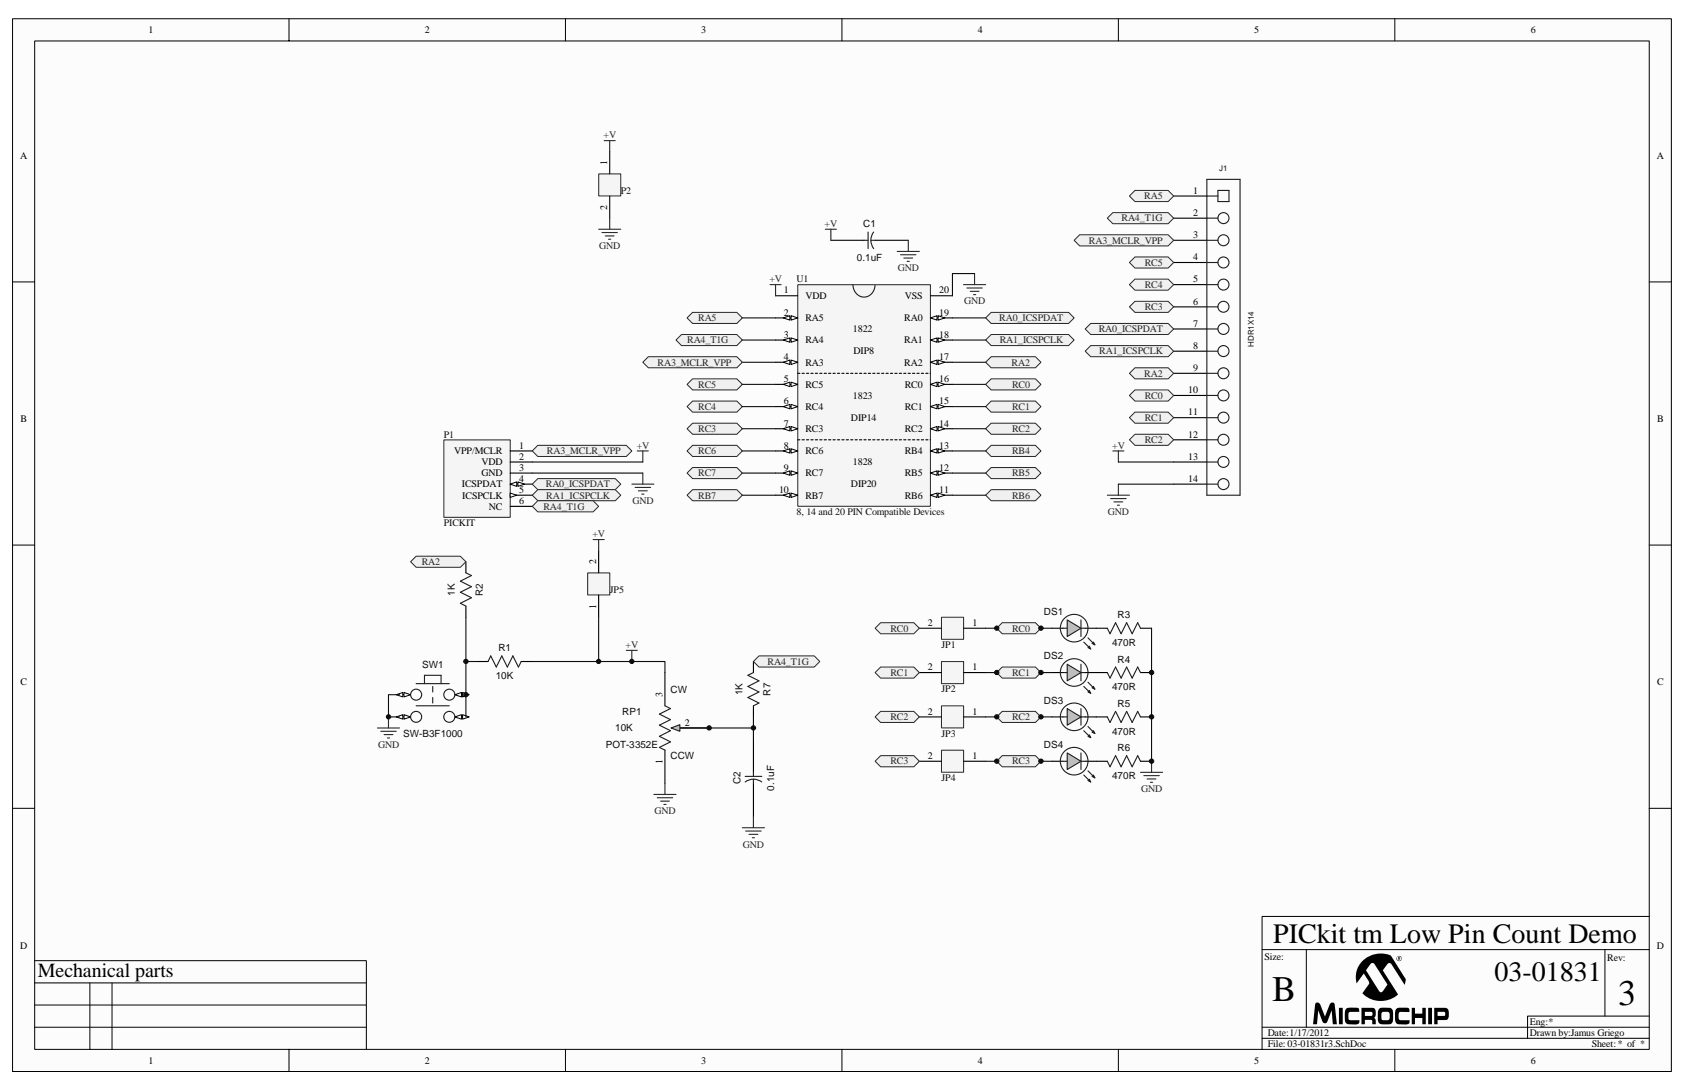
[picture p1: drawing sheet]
<svg xmlns="http://www.w3.org/2000/svg" width="432mm" height="279mm" viewBox="0 0 432 279" stroke-linecap="round" stroke-linejoin="round" font-family="sans-serif">
<path d="M3.2 4.8h425.4v269.9h-425.4z" fill="#fcfcfc"/>
<path d="M3.2 4.8h425.4v269.9h-425.4z" fill="none" stroke="#000" stroke-width=".26"/>
<path d="M8.9 10.5h414v258.5h-414z" fill="#fcfcfc"/>
<g fill="none" stroke="#000" stroke-width=".26">
<path d="M8.9 10.5h414v258.5h-414zM74.1 4.8v5.7M145 4.8v5.7M215.9 4.8v5.7M286.8 4.8v5.7M357.7 4.8v5.7M3.2 72.3h5.7M422.9 72.3h5.6M3.2 139.7h5.7M422.9 139.7h5.6M3.2 207.2h5.7M422.9 207.2h5.6"/>
<path d="M422.9 234.9h-99.3v34.1M8.9 246.3h85v22.7M8.9 257.6h85M8.9 251.9h85M23.1 251.9v17.1M28.7 251.9v17.1M323.6 243.4h99.3M335 243.4v19.9M411.5 243.4v17.1M8.9 263.3h85M74.1 269v5.7M145 269v5.7"/>
<path d="M215.9 269v5.7M286.8 269v5.7M323.6 263.3h99.3M323.6 266.1h99.3M357.7 269v5.7M422.9 260.5h-31.2v5.6"/>
</g>
<path d="M358.1 245.7a.68 .68 0 0 1 1.3 0 .68 .68 0 0 1-1.3 0zM367.7 258.3h2.8a1.3 1.3 0 0 1 1 1.8v.4a.93 .93 0 0 1-.8 1h-2.1v1.1h-.9zM366.2 258.3h1v4.3h-1zM349.1 246.6a6.7 6.7 0 0 1 7.5-1.7l3.9 6.1-.3 1.5-3.6-5.6h-.6l-1.4 1.8 3.9 6.2a6.6 6.6 0 0 1-9.2-.3l1.8-2.6-.2-.5-1.2-2-1.8 2.6a5.9 5.9 0 0 1 1.2-5.5zM362 258.3h.8v1.5h1.9v-1.5h.9v4.3h-.9v-1.7h-1.9v1.7h-.8zM358.1 258.6l.6-.3h1.9a.63 .63 0 0 1 .8 .6v.5h-2.4l-.4 .6 .2 1.4 2.6 .1v.7a4.2 4.2 0 0 1-3.1 .3 2.87 2.87 0 0 1-.6-2.9zM353.7 258.5a5.2 5.2 0 0 1 3.2 .2l.3 .8v1.8l-.4 1a2.95 2.95 0 0 1-2.2 .3 1.1 1.1 0 0 1-1.3-1.2v-1.9zM349.1 258.3h2.8a1.42 1.42 0 0 1 .8 2l-.4 .6 .4 .6 .1 1.1h-.9v-.9l-.4-.3h-1.5v1.2h-.9zM345.2 258.6l.5-.3a3.7 3.7 0 0 1 2.7 .3l.1 .8h-2.2a1.44 1.44 0 0 0-.4 2l2.7 .1v.5a2 2 0 0 1-2.4 .6 1.18 1.18 0 0 1-1.4-1.6l.1-1.8zM343.3 258.3h1v4.3h-1zM337.4 257.1l.6-.1 .4 .3 1.3 3.3 1.2-3.1a.7 .7 0 0 1 1.2-.3l.7 5.4h-1l-.3-3.6-1.1 2.8a.67 .67 0 0 1-.7 .5 .67 .67 0 0 1-.6-.5l-1.1-2.8-.3 3.6h-1zM358.2 245.7a.57 .57 0 0 0 1.1 0 .57 .57 0 0 0-1.1 0zM368.6 259.4v1h1.7a.61 .61 0 0 0-.1-1zM351.6 246.9l-1.4 1.8 3.3 5.2 .5 .5 .3-.1 1.5-1.9-3.3-5.2-.3-.3zM354.3 259.6v1.7l.4 .2h1.1a.64 .64 0 0 0 .5-.8v-.9l-.3-.4h-1.3zM350 259.4v1h1.6a.55 .55 0 0 0 .3-.5 .55 .55 0 0 0-.4-.5zM358.5 245.3l.5 .1-.2 .4 .3 .3-.4-.3-.2 .3zM358.6 245.4v.3l.3-.1v-.2z" fill="#000"/>
<path d="M113.8 112.8h17v19.8h-17z" fill="#f5f5f5"/>
<path d="M113.8 112.8h17v19.8h-17z" fill="none" stroke="#262626" stroke-width=".26"/>
<path d="M130.8 115.6h5.7M130.8 118.4h5.7M130.8 121.3h5.7M130.8 124.1h5.7" fill="none" stroke="#000" stroke-width=".28"/>
<g fill="#fcfcfc" stroke="#000" stroke-width=".26">
<path d="M130.8 124.1l1.7-.6v1.2z"/>
<path d="M132.8 123.5l1.7 .6-1.7 .6z"/>
</g>
<path d="M130.8 126.9h5.7" fill="none" stroke="#000" stroke-width=".28"/>
<path d="M130.8 126.4l1.7 .5-1.7 .6z" fill="#fcfcfc" stroke="#000" stroke-width=".26"/>
<path d="M130.8 129.8h5.7" fill="none" stroke="#000" stroke-width=".28"/>
<path d="M204.6 73h34v56.8h-34z" fill="#f5f5f5"/>
<path d="M204.6 73h34v56.8h-34z" fill="none" stroke="#262626" stroke-width=".26"/>
<path d="M198.9 75.8h5.6M198.9 81.5h5.6" fill="none" stroke="#000" stroke-width=".28"/>
<g fill="#fcfcfc" stroke="#000" stroke-width=".26">
<path d="M202.8 80.9l1.7 .6-1.7 .6z"/>
<path d="M200.9 81.5l1.6-.6v1.2z"/>
</g>
<path d="M198.9 87.2h5.6" fill="none" stroke="#000" stroke-width=".28"/>
<g fill="#fcfcfc" stroke="#000" stroke-width=".26">
<path d="M202.8 86.6l1.7 .6-1.7 .5z"/>
<path d="M200.9 87.2l1.6-.6v1.1z"/>
</g>
<path d="M198.9 92.9h5.6" fill="none" stroke="#000" stroke-width=".28"/>
<g fill="#fcfcfc" stroke="#000" stroke-width=".26">
<path d="M202.8 92.3l1.7 .6-1.7 .5z"/>
<path d="M200.9 92.9l1.6-.6v1.1z"/>
</g>
<path d="M198.9 98.5h5.6" fill="none" stroke="#000" stroke-width=".28"/>
<g fill="#fcfcfc" stroke="#000" stroke-width=".26">
<path d="M202.8 98l1.7 .5-1.7 .6z"/>
<path d="M200.9 98.5l1.6-.5v1.1z"/>
</g>
<path d="M198.9 104.2h5.6" fill="none" stroke="#000" stroke-width=".28"/>
<g fill="#fcfcfc" stroke="#000" stroke-width=".26">
<path d="M202.8 103.7l1.7 .5-1.7 .6z"/>
<path d="M200.9 104.2l1.6-.5v1.1z"/>
</g>
<path d="M198.9 109.9h5.6" fill="none" stroke="#000" stroke-width=".28"/>
<g fill="#fcfcfc" stroke="#000" stroke-width=".26">
<path d="M202.8 109.3l1.7 .6-1.7 .6z"/>
<path d="M200.9 109.9l1.6-.6v1.2z"/>
</g>
<path d="M198.9 115.6h5.6" fill="none" stroke="#000" stroke-width=".28"/>
<g fill="#fcfcfc" stroke="#000" stroke-width=".26">
<path d="M202.8 115l1.7 .6-1.7 .5z"/>
<path d="M200.9 115.6l1.6-.6v1.1z"/>
</g>
<path d="M198.9 121.3h5.6" fill="none" stroke="#000" stroke-width=".28"/>
<g fill="#fcfcfc" stroke="#000" stroke-width=".26">
<path d="M202.8 120.7l1.7 .6-1.7 .5z"/>
<path d="M200.9 121.3l1.6-.6v1.1z"/>
</g>
<path d="M198.9 126.9h5.6" fill="none" stroke="#000" stroke-width=".28"/>
<g fill="#fcfcfc" stroke="#000" stroke-width=".26">
<path d="M202.8 126.4l1.7 .5-1.7 .6z"/>
<path d="M200.9 126.9l1.6-.5v1.1z"/>
</g>
<path d="M238.6 126.9h5.6" fill="none" stroke="#000" stroke-width=".28"/>
<g fill="#fcfcfc" stroke="#000" stroke-width=".26">
<path d="M238.6 126.9l1.7-.5v1.1z"/>
<path d="M240.5 126.4l1.8 .5-1.8 .6z"/>
</g>
<path d="M238.6 121.3h5.6" fill="none" stroke="#000" stroke-width=".28"/>
<g fill="#fcfcfc" stroke="#000" stroke-width=".26">
<path d="M238.6 121.3l1.7-.6v1.1z"/>
<path d="M240.5 120.7l1.8 .6-1.8 .5z"/>
</g>
<path d="M238.6 115.6h5.6" fill="none" stroke="#000" stroke-width=".28"/>
<g fill="#fcfcfc" stroke="#000" stroke-width=".26">
<path d="M238.6 115.6l1.7-.6v1.1z"/>
<path d="M240.5 115l1.8 .6-1.8 .5z"/>
</g>
<path d="M238.6 109.9h5.6" fill="none" stroke="#000" stroke-width=".28"/>
<g fill="#fcfcfc" stroke="#000" stroke-width=".26">
<path d="M238.6 109.9l1.7-.6v1.2z"/>
<path d="M240.5 109.3l1.8 .6-1.8 .6z"/>
</g>
<path d="M238.6 104.2h5.6" fill="none" stroke="#000" stroke-width=".28"/>
<g fill="#fcfcfc" stroke="#000" stroke-width=".26">
<path d="M238.6 104.2l1.7-.5v1.1z"/>
<path d="M240.5 103.7l1.8 .5-1.8 .6z"/>
</g>
<path d="M238.6 98.5h5.6" fill="none" stroke="#000" stroke-width=".28"/>
<g fill="#fcfcfc" stroke="#000" stroke-width=".26">
<path d="M238.6 98.5l1.7-.5v1.1z"/>
<path d="M240.5 98l1.8 .5-1.8 .6z"/>
</g>
<path d="M238.6 92.9h5.6" fill="none" stroke="#000" stroke-width=".28"/>
<g fill="#fcfcfc" stroke="#000" stroke-width=".26">
<path d="M238.6 92.9l1.7-.6v1.1z"/>
<path d="M240.5 92.3l1.8 .6-1.8 .5z"/>
</g>
<path d="M238.6 87.2h5.6" fill="none" stroke="#000" stroke-width=".28"/>
<g fill="#fcfcfc" stroke="#000" stroke-width=".26">
<path d="M238.6 87.2l1.7-.6v1.1z"/>
<path d="M240.5 86.6l1.8 .6-1.8 .5z"/>
</g>
<path d="M238.6 81.5h5.6" fill="none" stroke="#000" stroke-width=".28"/>
<g fill="#fcfcfc" stroke="#000" stroke-width=".26">
<path d="M238.6 81.5l1.7-.6v1.2z"/>
<path d="M240.5 80.9l1.8 .6-1.8 .6z"/>
</g>
<path d="M238.6 75.8h5.6" fill="none" stroke="#000" stroke-width=".28"/>
<path d="M204.5 95.7h34.1M204.5 112.7h34.1" fill="none" stroke="#000" stroke-width=".28" stroke-dasharray=".6 .6"/>
<path d="M218.7 73a2.84 2.84 0 0 0 2.7 3.2 2.84 2.84 0 0 0 3-3" fill="none" stroke="#1c1c1c" stroke-width=".28"/>
<path d="M153.5 44.6h5.7v5.6h-5.7z" fill="#f5f5f5"/>
<path d="M153.5 44.6h5.7v5.6h-5.7z" fill="none" stroke="#262626" stroke-width=".26"/>
<path d="M156.3 38.9v5.7M156.3 50.2v5.7" fill="none" stroke="#000" stroke-width=".28"/>
<path d="M241.4 158.2h5.7v5.7h-5.7z" fill="#f5f5f5"/>
<path d="M241.4 158.2h5.7v5.7h-5.7z" fill="none" stroke="#262626" stroke-width=".26"/>
<path d="M235.7 161h5.7M247.1 161h5.6" fill="none" stroke="#000" stroke-width=".28"/>
<path d="M241.4 169.6h5.7v5.6h-5.7z" fill="#f5f5f5"/>
<path d="M241.4 169.6h5.7v5.6h-5.7z" fill="none" stroke="#262626" stroke-width=".26"/>
<path d="M235.7 172.4h5.7M247.1 172.4h5.6" fill="none" stroke="#000" stroke-width=".28"/>
<path d="M241.4 181h5.7v5.6h-5.7z" fill="#f5f5f5"/>
<path d="M241.4 180.9h5.7v5.7h-5.7z" fill="none" stroke="#262626" stroke-width=".26"/>
<path d="M235.7 183.8h5.7M247.1 183.8h5.6" fill="none" stroke="#000" stroke-width=".28"/>
<path d="M241.4 192.3h5.7v5.7h-5.7z" fill="#f5f5f5"/>
<path d="M241.4 192.3h5.7v5.7h-5.7z" fill="none" stroke="#262626" stroke-width=".26"/>
<g fill="none" stroke="#000" stroke-width=".28">
<path d="M300.9 55.9h8.6M300.9 50.2h8.6M213 61.6h8.6M224.4 61.6h8.5M300.9 73h8.6M300.9 78.7h8.6M300.9 61.6h8.6M300.9 67.3h8.6M300.9 90h8.6M300.9 84.3h8.6M300.9 95.7h8.6M300.9 107.1h8.6"/>
<path d="M300.9 112.7h8.6M300.9 118.4h8.6M300.9 101.4h8.6M300.9 124.1h8.6M119.5 144v2.8M119.5 155.4v2.8M122.3 169.6h2.8M133.6 169.6h2.9M193.2 169.6v2.8M269.7 161h2.9M278.3 161h5.6M281.1 172.4h2.8"/>
<path d="M292.4 161h2.9M292.4 172.4h2.9M193.2 180.9v2.9M193.2 189.4v8.6M235.7 195.1h5.7M247.1 195.1h5.6M281.1 195.1h2.8M281.1 183.8h2.8M292.4 195.1h2.9M292.4 183.8h2.9M193.2 200.8v8.5"/>
</g>
<g fill="none" stroke="#1c1c1c" stroke-width=".28">
<path d="M222.6 59.5v4.2M224 59.5a3.5 3.5 0 0 0 0 4.2M309.5 55.9h2.8M309.5 46h8.5v80.9h-8.5zM309.5 50.2h2.8M312.3 48.8h2.8v2.9h-2.8zM221.6 61.6h1M223.3 61.6h1.1M309.5 78.7h2.8M309.5 67.3h2.8M309.5 73h2.8M309.5 61.6h2.8"/>
<path d="M309.5 90h2.8M309.5 95.7h2.8M309.5 84.3h2.8M309.5 112.7h2.8M309.5 101.4h2.8M309.5 107.1h2.8M309.5 118.4h2.8M309.5 124.1h2.8M119.5 146.8l1.4 .7-2.9 1.5 2.9 1.4-2.9 1.4 2.9 1.4-2.9 1.4 1.5 .8M277.2 158.9v4.3M125.1 169.6l.7-1.5 1.5 2.9 1.4-2.9 1.4 2.9 1.4-2.9 1.4 2.9 .7-1.4M193.2 172.4l-1.4 .7 2.8 1.4-2.8 1.5 2.8 1.4-2.8 1.4 2.8 1.4-1.4 .7"/>
<path d="M277.2 161h1.1M277.9 164.6l1.8 1.7M279 163.5l1.7 1.8M292.4 161l-.7-1.4-1.4 2.9-1.4-2.9-1.4 2.9-1.5-2.9-1.4 2.9-.7-1.5M292.4 172.4l-.7-1.4-1.4 2.8-1.4-2.8-1.4 2.8-1.5-2.8-1.4 2.8-.7-1.4M191.1 199h4.2M193.2 198v1M193.2 199.7v1.1M283.9 183.8l.7 1.4 1.4-2.8 1.5 2.8 1.4-2.8 1.4 2.8 1.4-2.8 .7 1.4M283.9 195.1l.7 1.5 1.4-2.9 1.5 2.9 1.4-2.9 1.4 2.9 1.4-2.9 .7 1.4M191.1 200.4a3.5 3.5 0 0 1 4.2 0"/>
<circle cx="313.7" cy="55.9" r="1.41"/>
<circle cx="313.7" cy="61.6" r="1.41"/>
<circle cx="313.7" cy="73" r="1.41"/>
<circle cx="313.7" cy="67.3" r="1.41"/>
<circle cx="313.7" cy="78.6" r="1.41"/>
<circle cx="313.7" cy="90" r="1.41"/>
<circle cx="313.7" cy="95.7" r="1.41"/>
<circle cx="313.7" cy="84.3" r="1.41"/>
<circle cx="313.7" cy="101.4" r="1.41"/>
<circle cx="313.7" cy="112.7" r="1.41"/>
<circle cx="313.7" cy="107.1" r="1.41"/>
<circle cx="313.7" cy="118.4" r="1.41"/>
<circle cx="313.7" cy="124.1" r="1.41"/>
</g>
<g fill="#c0c0c0" stroke="#1c1c1c" stroke-width=".28">
<path d="M280 164.9l.4-.3 .3 .7z"/>
<path d="M279.3 165.6l.4 .7-.7-.3z"/>
<path d="M273.6 158.9l3.6 2.1-3.6 2.2z"/>
</g>
<g fill="none" stroke="#1c1c1c" stroke-width=".28">
<path d="M272.6 161h1M277.2 172.4h1.1M277.2 170.3v4.2M277.9 176l1.8 1.7M279 174.9l1.7 1.8"/>
<circle cx="275.4" cy="161" r="3.5"/>
</g>
<path d="M269.7 172.4h2.9M278.3 172.4h2.8" fill="none" stroke="#000" stroke-width=".28"/>
<g fill="#c0c0c0" stroke="#1c1c1c" stroke-width=".28">
<path d="M280 176.3l.4-.3 .3 .7z"/>
<path d="M279.3 177l.4 .7-.7-.3z"/>
<path d="M273.6 170.3l3.6 2.1-3.6 2.1z"/>
</g>
<g fill="none" stroke="#1c1c1c" stroke-width=".28">
<path d="M272.6 172.4h1M277.2 183.8h1.1M277.2 181.6v4.3M277.9 187.3l1.8 1.8M279 186.2l1.7 1.8"/>
<circle cx="275.4" cy="172.4" r="3.5"/>
</g>
<path d="M269.7 183.8h2.9M278.3 183.8h2.8" fill="none" stroke="#000" stroke-width=".28"/>
<g fill="#c0c0c0" stroke="#1c1c1c" stroke-width=".28">
<path d="M280 187.7l.4-.4 .3 .7z"/>
<path d="M279.3 188.4l.4 .7-.7-.4z"/>
<path d="M273.6 181.6l3.6 2.2-3.6 2.1z"/>
</g>
<g fill="none" stroke="#1c1c1c" stroke-width=".28">
<path d="M272.6 183.8h1M277.2 195.1h1.1M277.2 193v4.3M277.9 198.7l1.8 1.7M279 197.6l1.7 1.8"/>
<circle cx="275.4" cy="183.7" r="3.5"/>
</g>
<path d="M269.7 195.1h2.9M278.3 195.1h2.8" fill="none" stroke="#000" stroke-width=".28"/>
<g fill="#c0c0c0" stroke="#1c1c1c" stroke-width=".28">
<path d="M280 199l.4-.3 .3 .7z"/>
<path d="M279.3 199.7l.4 .7-.7-.3z"/>
<path d="M273.6 193l3.6 2.1-3.6 2.2z"/>
</g>
<g fill="none" stroke="#1c1c1c" stroke-width=".28">
<path d="M272.6 195.1h1"/>
<circle cx="275.4" cy="195.1" r="3.5"/>
</g>
<path d="M116.6 183.8h2.9" fill="none" stroke="#000" stroke-width=".28"/>
<g fill="#fcfcfc" stroke="#000" stroke-width=".26">
<path d="M116.6 183.8l1.7-.6v1.1z"/>
<path d="M118.6 183.2l1.7 .6-1.7 .5z"/>
</g>
<path d="M116.6 178.1h2.9" fill="none" stroke="#000" stroke-width=".28"/>
<g fill="#fcfcfc" stroke="#000" stroke-width=".26">
<path d="M116.6 178.1l1.7-.6v1.1z"/>
<path d="M118.6 177.5l1.7 .6-1.7 .5z"/>
</g>
<path d="M102.4 183.8h2.9" fill="none" stroke="#000" stroke-width=".28"/>
<g fill="#fcfcfc" stroke="#000" stroke-width=".26">
<path d="M103.6 183.2l1.7 .6-1.7 .5z"/>
<path d="M101.6 183.8l1.7-.6v1.1z"/>
</g>
<path d="M102.4 178.1h2.9" fill="none" stroke="#000" stroke-width=".28"/>
<g fill="#fcfcfc" stroke="#000" stroke-width=".26">
<path d="M103.6 177.5l1.7 .6-1.7 .5z"/>
<path d="M101.6 178.1l1.7-.6v1.1z"/>
</g>
<g fill="none" stroke="#1c1c1c" stroke-width=".28">
<path d="M106.7 175.2h8.5M108.8 175.2v-2.1h4.3v2.1M111 176v1.4M111 178.8v1.4M106.7 180.9h8.5"/>
<circle cx="106.7" cy="178.1" r="1.41"/>
<circle cx="115.2" cy="178.1" r="1.41"/>
<circle cx="106.7" cy="183.8" r="1.41"/>
<circle cx="115.2" cy="183.8" r="1.41"/>
</g>
<path d="M122.3 169.6h-2.8v14.2M252.7 195.1h17M252.7 183.8h17" fill="none" stroke="#0e0e0e" stroke-width=".28"/>
<g fill="#f0f0f0" stroke="#262626" stroke-width=".26">
<path d="M176.2 81.5l1.4-1.4h11.3l1.5 1.4-1.5 1.4h-11.3z" fill-rule="evenodd"/>
<path d="M173.3 87.2l1.5-1.5h14.1l1.5 1.5-1.5 1.4h-14.1z" fill-rule="evenodd"/>
<path d="M177.6 97.1h11.3l1.5 1.4-1.5 1.4h-11.3l-1.4-1.4z" fill-rule="evenodd"/>
<path d="M176.2 104.2l1.4-1.4h11.3l1.5 1.4-1.5 1.4h-11.3z" fill-rule="evenodd"/>
<path d="M176.2 109.9l1.4-1.4h11.3l1.5 1.4-1.5 1.4h-11.3z" fill-rule="evenodd"/>
<path d="M177.6 114.2h11.3l1.5 1.4-1.5 1.4h-11.3l-1.4-1.4z" fill-rule="evenodd"/>
<path d="M176.2 121.3l1.4-1.5h11.3l1.5 1.5-1.5 1.4h-11.3z" fill-rule="evenodd"/>
<path d="M176.2 126.9l1.4-1.4h11.3l1.5 1.4-1.5 1.5h-11.3z" fill-rule="evenodd"/>
<path d="M252.7 87.2l1.4-1.5h19.9l1.4 1.5-1.4 1.4h-19.9z" fill-rule="evenodd"/>
<path d="M252.7 92.9l1.4-1.5h11.4l1.4 1.5-1.4 1.4h-11.4z" fill-rule="evenodd"/>
<path d="M254.1 97.1h11.4l1.4 1.4-1.4 1.4h-11.4l-1.4-1.4z" fill-rule="evenodd"/>
<path d="M252.7 104.2l1.4-1.4h11.4l1.4 1.4-1.4 1.4h-11.4z" fill-rule="evenodd"/>
<path d="M252.7 109.9l1.4-1.4h11.4l1.4 1.4-1.4 1.4h-11.4z" fill-rule="evenodd"/>
<path d="M254.1 114.2h11.4l1.4 1.4-1.4 1.4h-11.4l-1.4-1.4z" fill-rule="evenodd"/>
<path d="M252.7 121.3l1.4-1.5h11.4l1.4 1.5-1.4 1.4h-11.4z" fill-rule="evenodd"/>
<path d="M252.7 126.9l1.4-1.4h11.4l1.4 1.4-1.4 1.5h-11.4z" fill-rule="evenodd"/>
<path d="M137.9 114.2h22.7l1.4 1.4-1.4 1.4h-22.7l-1.4-1.4z" fill-rule="evenodd"/>
<path d="M137.9 122.7h19.9l1.4 1.4-1.4 1.4h-19.9l-1.4-1.4z" fill-rule="evenodd"/>
<path d="M136.5 126.9l1.4-1.4h19.9l1.4 1.4-1.4 1.5h-19.9z" fill-rule="evenodd"/>
</g>
<g fill="none" stroke="#262626" stroke-width=".28">
<path d="M153.5 58.8h5.7M154.3 59.6h4M156.3 55.9v2.9M211.6 58.8h2.9M213 58.8v2.8M155.2 60.5h2.3M156 61.3h.6M197.4 73h2.9M198.9 73v2.8M230.1 64.5h5.6M230.9 65.3h4M231.8 66.1h2.2"/>
<path d="M232.6 67h.6M232.9 61.6v2.9M247.1 73h5.6M247.9 73.8h4M248.8 74.7h2.2M249.6 75.5h.6M249.9 70.1v2.9M163.4 115.6h2.8M164.8 115.6v2.8M162 124.1h5.7M162.9 124.9h3.9M163.7 125.8h2.3"/>
<path d="M164.5 126.7h.6M164.8 121.3v2.8M96.8 186.6h5.6M97.6 187.5h4M98.5 188.3h2.3M99.3 189.2h.6M99.6 183.8v2.8M292.4 198h5.7M293.3 198.8h4M294.1 199.7h2.3M295.3 195.1v2.9M190.4 212.2h5.6"/>
<path d="M191.2 213h4M192.1 213.9h2.2M192.9 214.7h.6M193.2 209.3v2.9M295 200.5h.6"/>
</g>
<path d="M150.7 146.9h5.7v5.6h-5.7z" fill="#f5f5f5"/>
<path d="M150.7 146.9h5.7v5.6h-5.7z" fill="none" stroke="#262626" stroke-width=".26"/>
<path d="M153.5 141.1v5.7M153.5 152.5v5.7" fill="none" stroke="#000" stroke-width=".28"/>
<g fill="none" stroke="#0e0e0e" stroke-width=".28">
<path d="M249.9 70.1h-5.7v5.7M190.4 81.5h8.5M190.4 87.2h8.5M190.4 92.9h8.5M190.4 98.5h8.5M244.2 81.5h8.5M244.2 87.2h8.5M244.2 92.9h8.5M244.2 98.5h8.5M190.4 104.2h8.5M190.4 109.9h8.5M190.4 115.6h8.5"/>
<path d="M244.2 104.2h8.5M244.2 109.9h8.5M244.2 115.6h8.5M190.4 121.3h8.5M190.4 126.9h8.5M244.2 121.3h8.5M244.2 126.9h8.5M102.4 178.1h-2.8v5.7h2.8M295.3 161v34.1"/>
</g>
<path d="M166.2 91.4h22.7l1.5 1.5-1.5 1.4h-22.7l-1.4-1.4z" fill-rule="evenodd" fill="#f0f0f0" stroke="#262626" stroke-width=".26"/>
<path d="M136.5 118.4h28.3M136.5 121.3h28.3" fill="none" stroke="#0e0e0e" stroke-width=".28"/>
<g fill="#f0f0f0" stroke="#262626" stroke-width=".26">
<path d="M252.7 81.5l1.4-1.4h19.9l1.4 1.4-1.4 1.4h-19.9z" fill-rule="evenodd"/>
<path d="M137.9 128.4h14.2l1.4 1.4-1.4 1.4h-14.2l-1.4-1.4z" fill-rule="evenodd"/>
</g>
<path d="M154.9 36h2.9M156.3 36v2.9M152.1 138.3h2.8M153.5 138.3v2.8" fill="none" stroke="#262626" stroke-width=".28"/>
<g fill="#f0f0f0" stroke="#262626" stroke-width=".26">
<path d="M225.8 159.6h8.5l1.4 1.4-1.4 1.5h-8.5l-1.4-1.5z" fill-rule="evenodd"/>
<path d="M224.4 172.4l1.4-1.4h8.5l1.4 1.4-1.4 1.4h-8.5z" fill-rule="evenodd"/>
<path d="M224.4 183.8l1.4-1.4h8.5l1.4 1.4-1.4 1.4h-8.5z" fill-rule="evenodd"/>
<path d="M225.8 193.7h8.5l1.4 1.4-1.4 1.5h-8.5l-1.4-1.5z" fill-rule="evenodd"/>
<path d="M106.7 142.6h11.3l1.5 1.4-1.5 1.4h-11.3l-1.4-1.4z" fill-rule="evenodd"/>
</g>
<path d="M170.5 172.4v8.5M170.5 192.3v8.5M173.3 186.6h8.5" fill="none" stroke="#000" stroke-width=".28"/>
<path d="M170.5 180.9l1.4 .7-2.8 1.4 2.8 1.5-2.8 1.4 2.8 1.4-2.8 1.4 2.8 1.5-2.8 1.4 1.4 .7" fill="none" stroke="#1c1c1c" stroke-width=".28"/>
<path d="M172.1 186.6l2.2-.8v1.7z" fill="#c0c0c0" stroke="#1c1c1c" stroke-width=".28"/>
<g fill="#f0f0f0" stroke="#262626" stroke-width=".26">
<path d="M291 48.8h8.5l1.4 1.4-1.4 1.5h-8.5l-1.4-1.5z" fill-rule="evenodd"/>
<path d="M283.9 55.9l1.4-1.4h14.2l1.4 1.4-1.4 1.4h-14.2z" fill-rule="evenodd"/>
<path d="M276.8 60.2h22.7l1.4 1.4-1.4 1.4h-22.7l-1.4-1.4z" fill-rule="evenodd"/>
<path d="M289.6 67.3l1.4-1.4h8.5l1.4 1.4-1.4 1.4h-8.5z" fill-rule="evenodd"/>
<path d="M289.6 73l1.4-1.5h8.5l1.4 1.5-1.4 1.4h-8.5z" fill-rule="evenodd"/>
<path d="M289.6 78.7l1.4-1.5h8.5l1.4 1.5-1.4 1.4h-8.5z" fill-rule="evenodd"/>
<path d="M278.3 84.3l1.4-1.4h19.8l1.4 1.4-1.4 1.4h-19.8z" fill-rule="evenodd"/>
<path d="M279.7 88.6h19.8l1.4 1.4-1.4 1.4h-19.8l-1.4-1.4z" fill-rule="evenodd"/>
<path d="M289.6 95.7l1.4-1.4h8.5l1.4 1.4-1.4 1.4h-8.5z" fill-rule="evenodd"/>
<path d="M291 99.9h8.5l1.4 1.5-1.4 1.4h-8.5l-1.4-1.4z" fill-rule="evenodd"/>
<path d="M289.6 107.1l1.4-1.5h8.5l1.4 1.5-1.4 1.4h-8.5z" fill-rule="evenodd"/>
<path d="M289.6 112.7l1.4-1.4h8.5l1.4 1.4-1.4 1.5h-8.5z" fill-rule="evenodd"/>
</g>
<path d="M285.3 115.6h2.9M286.8 115.6v2.8M283.9 126.9h5.7M284.8 127.8h4M285.6 128.7h2.3M286.5 129.5h.5M286.8 124.1v2.8M167.7 203.6h5.6M168.5 204.5h4M169.4 205.4h2.2M170.2 206.2h.6M170.5 200.8v2.8" fill="none" stroke="#262626" stroke-width=".28"/>
<path d="M286.8 118.4h14.1M286.8 124.1h14.1M153.5 158.2v11.4h-17M153.5 169.6h17v2.8M193.2 186.6v2.8" fill="none" stroke="#0e0e0e" stroke-width=".28"/>
<path d="M194.6 168.1h14.2l1.4 1.5-1.4 1.4h-14.2l-1.4-1.4z" fill-rule="evenodd" fill="#f0f0f0" stroke="#262626" stroke-width=".26"/>
<path d="M119.5 158.2v11.4M252.7 172.4h17M252.7 161h17M193.2 183.8v2.8h-11.4" fill="none" stroke="#0e0e0e" stroke-width=".28"/>
<g fill="#f0f0f0" stroke="#262626" stroke-width=".26">
<path d="M255.6 161l1.4-1.4h8.5l1.4 1.4-1.4 1.5h-8.5z" fill-rule="evenodd"/>
<path d="M257 171h8.5l1.4 1.4-1.4 1.4h-8.5l-1.4-1.4z" fill-rule="evenodd"/>
<path d="M257 182.4h8.5l1.4 1.4-1.4 1.4h-8.5l-1.4-1.4z" fill-rule="evenodd"/>
<path d="M257 193.7h8.5l1.4 1.4-1.4 1.5h-8.5l-1.4-1.5z" fill-rule="evenodd"/>
</g>
<path d="M160.6 166.7h2.8M162 166.7v2.9" fill="none" stroke="#262626" stroke-width=".28"/>
<g fill="#0e0e0e" stroke="#0e0e0e" stroke-width=".26">
<circle cx="99.6" cy="183.7" r=".56"/>
<circle cx="119.5" cy="178.1" r=".57"/>
<circle cx="119.5" cy="169.5" r=".56"/>
<circle cx="153.5" cy="169.5" r=".55"/>
<circle cx="162" cy="169.5" r=".55"/>
<circle cx="181.9" cy="186.6" r=".56"/>
<circle cx="193.2" cy="186.6" r=".56"/>
<circle cx="255.6" cy="195.1" r=".56"/>
<circle cx="255.6" cy="183.7" r=".56"/>
<circle cx="255.6" cy="172.4" r=".56"/>
<circle cx="255.6" cy="161" r=".56"/>
<circle cx="266.9" cy="195.1" r=".56"/>
<circle cx="266.9" cy="183.7" r=".56"/>
<circle cx="266.9" cy="172.4" r=".56"/>
<circle cx="266.9" cy="161" r=".56"/>
<circle cx="295.3" cy="195.1" r=".56"/>
<circle cx="295.3" cy="183.7" r=".56"/>
<circle cx="295.3" cy="172.4" r=".56"/>
</g>
<g font-size="9.2">
<text x="326.2" y="256.5">B</text>
<text x="414.9" y="257.6">3</text>
</g>
<g font-size="7.2">
<text x="326.5" y="241.6">PICkit tm Low Pin Count Demo</text>
<text x="383.2" y="251.6">03-01831</text>
</g>
<text font-size="5.1" x="9.7" y="250.5">Mechanical parts</text>
<g font-size="2.6">
<text x="38" y="8.5">1</text>
<text x="108.9" y="8.5">2</text>
<text x="179.8" y="8.5">3</text>
<text x="250.7" y="8.5">4</text>
<text x="321.6" y="8.5">5</text>
<text x="392.5" y="8.5">6</text>
<text x="5.2" y="40.7">A</text>
<text x="424.8" y="40.7">A</text>
<text x="155.7" y="42.3" transform="rotate(-90 155.7 42.3)">1</text>
<text x="155.7" y="53.8" transform="rotate(-90 155.7 53.8)">2</text>
<text x="305.9" y="49.7">1</text>
<text x="305.9" y="55.4">2</text>
<text x="305.9" y="61">3</text>
<text x="305.9" y="66.7">4</text>
<text x="201" y="75.2">1</text>
<text x="206.5" y="76.6">VDD</text>
<text x="232" y="76.6">VSS</text>
<text x="240.8" y="75.2">20</text>
<text x="305.9" y="72.4">5</text>
<text x="201" y="80.9">2</text>
<text x="206.5" y="82.3">RA5</text>
<text x="231.9" y="82.3">RA0</text>
<text x="240.8" y="80.9">19</text>
<text x="305.9" y="78.1">6</text>
<text x="305.9" y="83.8">7</text>
<text x="201" y="86.6">3</text>
<text x="206.5" y="88">RA4</text>
<text x="218.7" y="85.2">1822</text>
<text x="231.9" y="88">RA1</text>
<text x="240.8" y="86.6">18</text>
<text x="305.9" y="89.4">8</text>
<text x="201" y="92.3">4</text>
<text x="206.5" y="93.7">RA3</text>
<text x="218.9" y="90.8">DIP8</text>
<text x="231.9" y="93.7">RA2</text>
<text x="240.8" y="92.3">17</text>
<text x="305.9" y="95.1">9</text>
<text x="201" y="98">5</text>
<text x="206.5" y="99.4">RC5</text>
<text x="232" y="99.4">RC0</text>
<text x="240.8" y="98">16</text>
<text x="304.7" y="100.8">10</text>
<text x="201" y="103.6">6</text>
<text x="206.5" y="105.1">RC4</text>
<text x="218.2" y="107.9">DIP14</text>
<text x="218.7" y="102.2">1823</text>
<text x="232" y="105.1">RC1</text>
<text x="240.8" y="103.6">15</text>
<text x="304.7" y="106.5">11</text>
<text x="5.2" y="108.2">B</text>
<text x="201" y="109.3">7</text>
<text x="206.5" y="110.7">RC3</text>
<text x="232" y="110.7">RC2</text>
<text x="240.8" y="109.3">14</text>
<text x="304.7" y="112.2">12</text>
<text x="424.9" y="108.2">B</text>
<text x="116.4" y="116.4">VPP/MCLR</text>
<text x="123.4" y="119.3">VDD</text>
<text x="133.1" y="115">1</text>
<text x="133.1" y="117.8">2</text>
<text x="201" y="115">8</text>
<text x="206.5" y="116.4">RC6</text>
<text x="218.7" y="119.3">1828</text>
<text x="232" y="116.4">RB4</text>
<text x="240.8" y="115">13</text>
<text x="304.7" y="117.8">13</text>
<text x="118.4" y="124.9">ICSPDAT</text>
<text x="123.4" y="122.1">GND</text>
<text x="133.1" y="123.5">4</text>
<text x="133.1" y="120.7">3</text>
<text x="201" y="120.7">9</text>
<text x="206.5" y="122.1">RC7</text>
<text x="218.2" y="124.9">DIP20</text>
<text x="232" y="122.1">RB5</text>
<text x="240.8" y="120.7">12</text>
<text x="304.7" y="123.5">14</text>
<text x="118.5" y="127.8">ICSPCLK</text>
<text x="125.4" y="130.6">NC</text>
<text x="133.1" y="129.2">6</text>
<text x="133.1" y="126.4">5</text>
<text x="199.8" y="126.4">10</text>
<text x="206.5" y="127.8">RB7</text>
<text x="232" y="127.8">RB6</text>
<text x="240.8" y="126.4">11</text>
<text x="152.9" y="144.6" transform="rotate(-90 152.9 144.6)">2</text>
<text x="152.9" y="156.1" transform="rotate(-90 152.9 156.1)">1</text>
<text x="237.9" y="160.5">2</text>
<text x="249.3" y="160.5">1</text>
<text x="237.9" y="171.8">2</text>
<text x="249.3" y="171.8">1</text>
<text x="5.2" y="175.7">C</text>
<text x="169.9" y="178.7" transform="rotate(-90 169.9 178.7)">3</text>
<text x="424.9" y="175.7">C</text>
<text x="237.9" y="183.2">2</text>
<text x="249.3" y="183.2">1</text>
<text x="175.6" y="186">2</text>
<text x="169.9" y="195.9" transform="rotate(-90 169.9 195.9)">1</text>
<text x="237.9" y="194.5">2</text>
<text x="249.3" y="194.5">1</text>
<text x="5.2" y="243.2">D</text>
<text x="324.2" y="246">Size:</text>
<text x="424.8" y="243.2">D</text>
<text x="412.1" y="246.3">Rev:</text>
<text x="392.3" y="262.7">Eng:*</text>
<text x="325.1" y="265.6">Date:1/17/2012</text>
<text x="325.1" y="268.4">File: 03-01831r3.SchDoc</text>
<text x="392.3" y="265.6">Drawn by:Jamus Griego</text>
<text x="408.1" y="268.4">Sheet: * of *</text>
<text x="38" y="272.7">1</text>
<text x="108.9" y="272.7">2</text>
<text x="179.8" y="272.7">3</text>
<text x="250.7" y="272.7">4</text>
<text x="321.6" y="272.7">5</text>
<text x="392.5" y="272.7">6</text>
</g>
<g font-size="2.6" fill="#262626">
<text x="154.7" y="35.5">+V</text>
<text x="293.4" y="51.1">RA5</text>
<text x="211.5" y="58.2">+V</text>
<text x="287.6" y="56.8">RA4_T1G</text>
<text x="153.6" y="63.8">GND</text>
<text x="279.2" y="62.4">RA3_MCLR_VPP</text>
<text x="230.2" y="69.5">GND</text>
<text x="293.5" y="68.1">RC5</text>
<text x="197.3" y="72.4">+V</text>
<text x="293.5" y="73.8">RC4</text>
<text x="179" y="82.3">RA5</text>
<text x="247.2" y="78">GND</text>
<text x="256.2" y="82.3">RA0_ICSPDAT</text>
<text x="293.5" y="79.5">RC3</text>
<text x="176.2" y="88">RA4_T1G</text>
<text x="256.3" y="88">RA1_ICSPCLK</text>
<text x="281.7" y="85.2">RA0_ICSPDAT</text>
<text x="168.6" y="93.7">RA3_MCLR_VPP</text>
<text x="259.4" y="93.7">RA2</text>
<text x="281.9" y="90.8">RA1_ICSPCLK</text>
<text x="179" y="99.4">RC5</text>
<text x="259.5" y="99.4">RC0</text>
<text x="293.4" y="96.5">RA2</text>
<text x="179" y="105.1">RC4</text>
<text x="259.5" y="105.1">RC1</text>
<text x="293.5" y="102.2">RC0</text>
<text x="293.5" y="107.9">RC1</text>
<text x="179" y="110.7">RC3</text>
<text x="259.5" y="110.7">RC2</text>
<text x="293.5" y="113.6">RC2</text>
<text x="140.3" y="116.4">RA3_MCLR_VPP</text>
<text x="163.3" y="115">+V</text>
<text x="179" y="116.4">RC6</text>
<text x="259.5" y="116.4">RB4</text>
<text x="285.2" y="115">+V</text>
<text x="140" y="124.9">RA0_ICSPDAT</text>
<text x="179" y="122.1">RC7</text>
<text x="259.5" y="122.1">RB5</text>
<text x="139.3" y="130.6">RA4_T1G</text>
<text x="140.1" y="127.8">RA1_ICSPCLK</text>
<text x="162.2" y="129.2">GND</text>
<text x="179" y="127.8">RB7</text>
<text x="259.5" y="127.8">RB6</text>
<text x="151.9" y="137.7">+V</text>
<text x="284.1" y="132">GND</text>
<text x="108.1" y="144.8">RA2</text>
<text x="228.3" y="161.9">RC0</text>
<text x="259.5" y="161.9">RC0</text>
<text x="160.4" y="166.1">+V</text>
<text x="196.8" y="170.4">RA4_T1G</text>
<text x="228.3" y="173.2">RC1</text>
<text x="259.5" y="173.2">RC1</text>
<text x="228.3" y="184.6">RC2</text>
<text x="259.5" y="184.6">RC2</text>
<text x="96.9" y="191.7">GND</text>
<text x="228.3" y="196">RC3</text>
<text x="259.5" y="196">RC3</text>
<text x="292.6" y="203">GND</text>
<text x="167.8" y="208.7">GND</text>
<text x="190.5" y="217.3">GND</text>
</g>
<g font-size="2.6" fill="#0e0e0e">
<text x="159.2" y="49.7">P2</text>
<text x="204.3" y="72.4">U1</text>
<text x="113.8" y="112.2">P1</text>
<text x="113.8" y="134.9">PICKIT</text>
<text x="204.3" y="132">8, 14 and 20 PIN Compatible Devices</text>
<text x="156.3" y="151.9">JP5</text>
<text x="241.4" y="166.1">JP1</text>
<text x="241.4" y="177.5">JP2</text>
<text x="241.4" y="188.9">JP3</text>
<text x="241.4" y="200.2">JP4</text>
</g>
<g font-size="2.5" fill="#0e0e0e">
<text x="221.4" y="58.3">C1</text>
<text x="219.7" y="66.8">0.1uF</text>
<text x="116.6" y="152.7" transform="rotate(-90 116.6 152.7)">1K</text>
<text x="123.8" y="152.7" transform="rotate(-90 123.8 152.7)">R2</text>
<text x="267.7" y="157.6">DS1</text>
<text x="286.6" y="158.5">R3</text>
<text x="127.8" y="167">R1</text>
<text x="285.2" y="165.5">470R</text>
<text x="108.2" y="171.1">SW1</text>
<text x="267.7" y="169">DS2</text>
<text x="286.6" y="169.8">R4</text>
<text x="127.1" y="174.1">10K</text>
<text x="171.9" y="177.5">CW</text>
<text x="190.4" y="178.2" transform="rotate(-90 190.4 178.2)">1K</text>
<text x="197.5" y="178.3" transform="rotate(-90 197.5 178.3)">R7</text>
<text x="285.2" y="176.9">470R</text>
<text x="159.5" y="183.2">RP1</text>
<text x="267.7" y="180.4">DS3</text>
<text x="286.6" y="181.2">R5</text>
<text x="103.3" y="188.9">SW-B3F1000</text>
<text x="155.3" y="191.7">POT-3352E</text>
<text x="157.8" y="187.5">10K</text>
<text x="267.7" y="191.7">DS4</text>
<text x="285.2" y="188.3">470R</text>
<text x="171.9" y="194.6">CCW</text>
<text x="286.6" y="192.6">R6</text>
<text x="189.9" y="201" transform="rotate(-90 189.9 201)">C2</text>
<text x="198.5" y="202.7" transform="rotate(-90 198.5 202.7)">0.1uF</text>
<text x="285.2" y="199.6">470R</text>
</g>
<g font-size="2" fill="#0e0e0e">
<text x="312.6" y="43.8">J1</text>
<text x="321.5" y="88.9" transform="rotate(-90 321.5 88.9)">HDR1X14</text>
</g>
</svg>
